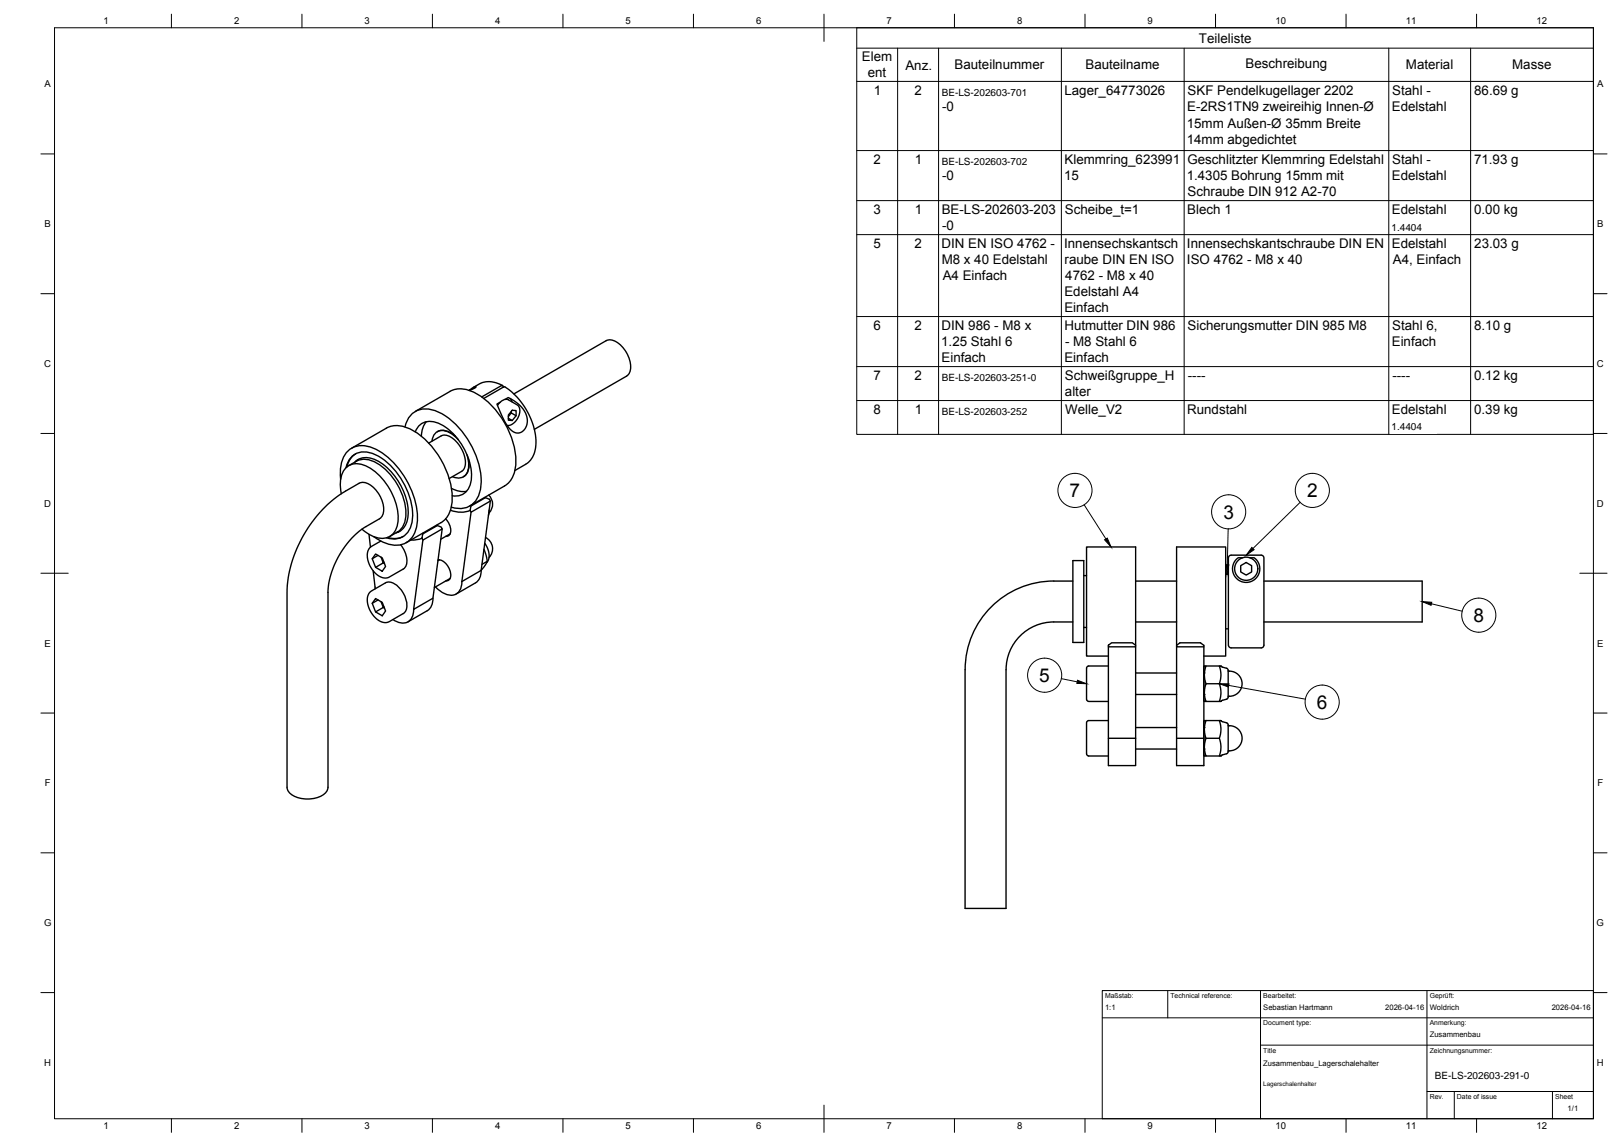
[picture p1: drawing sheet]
<svg xmlns="http://www.w3.org/2000/svg" width="594mm" height="420mm" viewBox="0 0 594 420" stroke-linecap="round" stroke-linejoin="round" font-family="sans-serif">
<!-- layer: Visible -->
<g fill="none" stroke="#000" stroke-width=".51">
<path d="M148.4 156.5a7.7 7.7 0 0 1 10.8-6 28.8 28.8 0 0 1 15.8 18.2 17.7 17.7 0 0 1-.3 14.4 7.5 7.5 0 0 1-9.3 2.8M152.2 150.9l12.7-7.4a10 10 0 0 1 10 1 30.9 30.9 0 0 1 14.1 26 9.5 9.5 0 0 1-4.1 7.6M152.2 158.3a5.9 5.9 0 0 1 8.8-3 22.7 22.7 0 0 1 11.7 20.4 5.9 5.9 0 0 1-7 6.1M156.2 154.6a8.4 8.4 0 0 0-1.8 5.4M160.3 158.3a5.6 5.6 0 0 1 6.7 1.7M171.9 143.1l1.6-1.1 .9-.3-.3 .5-2.1 1M177.3 146.1l7.4-4.3a24 24 0 0 1 10.6 13.6 14.4 14.4 0 0 1-.9 13.3l-1.4 1.3-4.3 2.5M184.2 141.4a8.7 8.7 0 0 0-8.6-.6l-2.1 1.2M184.4 142a.48 .48 0 0 0-.1-.6 .48 .48 0 0 0-.6 0l-7.2 4.1M185.1 146.4l1.2-.6a10.4 10.4 0 0 1 7 8.4 3.8 3.8 0 0 1-4.9 4.2 17 17 0 0 1-5.6-8.6l-.7-1.7 1.2-.6M186.3 146.6l3.2 1.8a4 4 0 0 1-.2 5.6l-1.7 1.6-1.7 .4M186.3 153.4l1.4 .8"/>
<path d="M186.3 146.6a3.3 3.3 0 0 0-4 2M186.9 146.1l.7 1.2M187.4 150.9v.5M187.7 150.4l1.4 .1v1.9l-1.4 1.8-1.4-.1v-1.9zM188.3 144.4l33.8-19.5a5.4 5.4 0 0 1 6.1 2.4 9.5 9.5 0 0 1 2.4 9.6l-1 1-33.8 19.5M189.1 152.4l-1.7-1-1.1 1.3M124.8 175.7a11.9 11.9 0 0 1 3.5-11 10 10 0 0 1 11.1 .9 30.7 30.7 0 0 1 13.5 26.2 8 8 0 0 1-8 8.1 14.6 14.6 0 0 1-7.9-3.2M126.8 171.5a6.9 6.9 0 0 1 10.4-5 26.3 26.3 0 0 1 13.9 24.1 6.9 6.9 0 0 1-9.5 6.6M127.8 170.7a8.4 8.4 0 0 1 6.9-2.2 20.2 20.2 0 0 1 13.1 13.9 13 13 0 0 1-.6 11.3l-1.5 1.4-2.9 1.6M128.9 164.3l12.7-7.3a10 10 0 0 1 10 1 30.9 30.9 0 0 1 14.1 26 9.5 9.5 0 0 1-4.1 7.6M130.1 169.4a6.8 6.8 0 0 1 8.7-.2 23.4 23.4 0 0 1 10.7 20 6.4 6.4 0 0 1-4.4 6.1M130.3 166.4a7.6 7.6 0 0 0-3.2 4.8"/>
<path d="M131.3 168.4l-1 .9M157.1 162.5l4.6-2.7a5 5 0 0 1 5.5 2.1 10.4 10.4 0 0 1 3 9.7l-1 1.2-4.6 2.7M165.4 179a8.4 8.4 0 0 0 5.6 1.1M167.9 161.2a7.2 7.2 0 0 0-7.4-3l-1.5 1.3-.7 2.3M171.1 166.7a7.2 7.2 0 0 1-1.1 8l-1.9 .6-2.3-.5M171.7 168.2a5.6 5.6 0 0 1-1.9 6.6M184.9 178.2l-12.7 7.3M119.1 185.9l5.3-4.4 7.2-4.3a5.4 5.4 0 0 1 6.1 2.4 9.5 9.5 0 0 1 2.4 9.6l-1 1-5 2.9a31.6 31.6 0 0 0-13.9 24.1v71.4a5.4 5.4 0 0 1-5.1 4.1 9.5 9.5 0 0 1-9.5-2.7l-.4-1.4v-71.4a46.7 46.7 0 0 1 13.9-31.3zM125.1 181a10 10 0 0 1 2.2-9.9 7.5 7.5 0 0 1 8.8 .8 23.1 23.1 0 0 1 9.8 19.2 6 6 0 0 1-8.6 5.8l-2.3-1.2-2.4-1.7M135.2 195.9l.6 4.7M139.6 198.4l-3.4 1.9a5.2 5.2 0 0 0-.9 6.6 7.1 7.1 0 0 0 6.5 5l6-3.3a5 5 0 0 0 .6-6.3l-1.5-2.6M146.5 194.8l-1.2 .5"/>
<path d="M147.8 196.7a7.8 7.8 0 0 1-5.8 .4M154.7 197.3l-2.3 .6-1.8 .1M154.8 195.5l.1 .3M154.9 195.8l5.4-3.1 1.4 .6 .4 .6-7.1 4.1-.4-.7zM159.9 192.6l.4 .1M161.6 191.6l-12.7 7.4M162.1 193.9l-3.4 25.4-7.1 4.1 3.4-25.4M163.3 190.2a5.2 5.2 0 0 1 1.4 5.9l-1.3 .5M165 195.7l-3.5 2M165.1 187.1a9.8 9.8 0 0 0 7.2 0M172.5 185.3l-.2 1.8M172.6 187.8l-3.3 25.4 7-4.1"/>
<path d="M177.5 182.4l1.9 .6 .3 .7-3.4 25.4M177.7 199.2a6 6 0 0 1 .7 7.1M177.9 182.5l-5.3 3M177.9 197.1a4.6 4.6 0 0 1 1.3 7.3M179.1 181.5a4.6 4.6 0 0 1 .1 6.6M179.3 187.1l-.3 1.8M179.7 183.7l-7.1 4.1-.3-.7M135.5 217.2l5.8-3.5a4.7 4.7 0 0 1 5.3 2.1 8.2 8.2 0 0 1 2.1 8.3l-.9 .9-5.1 2.9a5.2 5.2 0 0 1-6.2-2.6 7.1 7.1 0 0 1-1-8.1zM136.8 209.3l.7 6.6M137.6 203.1l2.5 1.4 1.2 3.2-1.2 1.7-2.5-1.4-1.2-3.1zM137.6 219.4l2.5 1.5 1.2 3.1-1.2 1.8-2.5-1.5-1.2-3.1zM138.5 203.6l-2.1 1.3"/>
<path d="M138.5 220l-2.1 1.2M139.7 204.3l.8 2.1-2.9 1.6M140.7 206.1l-.2 .3 .4 .2M158.7 219.3a5 5 0 0 1-2.1 4.6l-7.1 4.1M160.6 205.3a5.5 5.5 0 0 1 4.3 6.9 1.51 1.51 0 0 1-1.5 .8M161 205.3l-.5 .3M165 212.1l-5.8 3.3M169.3 213.2a4.2 4.2 0 0 1-5.2 4.9l-2.3-1.1-2.2-1.8M176.3 209.1a5 5 0 0 1-2 4.6l-7.1 4.1M177.4 201.4l.5 1.5a4.6 4.6 0 0 1 .3 3.6l-1.9 2.6M178.6 205.8l-2 1.1M393.2 213a41.9 41.9 0 0 0-18.1 2 32.5 32.5 0 0 0-21.4 30.5"/>
<path d="M393.2 205.5h4v30h-4zM397.2 211h1M416.2 213h15M449.2 210.5h1M450.5 203.8l.6-.3h11.2l.7 .5 .2 25a30.7 30.7 0 0 1-.3 8.2l-.7 .3h-11a1.91 1.91 0 0 1-1-2.4v-30.6zM454.7 207.4l2-1.2 2 1.2v2.3l-2 1.1-2-1.1zM455.4 204.5h-1.6l-1 1-.8 1.4-.3 2.1 .5 1.8 1.3 1.5 1.5 1 1.3 .2 2-.2 1.5-.9 1.3-1.4 .5-1.7v-1.8l-.9-1.9-1.1-1.1h-1.6M463.2 213h58v15h-58M139.7 220.6l.8 2.1-2.9 1.6M140.7 222.4l-.2 .3 .4 .3M151.6 223.4a4.3 4.3 0 0 1-2 4.5 4.3 4.3 0 0 1-4.9-.3l-.7-.5M393.2 228a33.2 33.2 0 0 0-11.9 .7 17.6 17.6 0 0 0-12.6 16.8v87.6h-15v-87.6"/>
<path d="M397.2 230h1M406.2 236.6l1.2-.9h7.6l1.2 .9v.6h-10zM406.2 237.2v33.5h10v-33.5M416.2 236.6v-36.1h-18v40h8M416.2 228h15M431.2 236.6v-36.1h18v40h-8M431.2 236.6l1.2-.9h7.6l1.2 .9v44.1h-10v-43.5M431.2 236.6v.6h10M449.2 230.5h1M406.2 244.2h-7.2a1.73 1.73 0 0 0-.8 2.2v9.3a1.14 1.14 0 0 0 .8 1.5h7.2M416.2 246.7h15M416.2 254.6h15"/>
<path d="M442 250.7l-.6-3.1 .6-3.4h-.6l-.2 .3v12.4l.2 .3h.6M442 244.2h4.9M446.9 250.7l.6 3-.6 3.5h.6l.5-.4M446.9 250.7h-4.9l-.6 3 .6 3.5h4.9M447.5 244.2h-.6l.6 3-.6 3.5M447.5 244.2h.1M447.5 244.2l.5 .4M448 244.6l1.5 .4 .6 .5v10.1M450.1 255.6l-.3 .6-1.8 .6M450.1 246.1a4.6 4.6 0 0 1 5.1 4.6 4.6 4.6 0 0 1-5.1 4.6M406.2 264.2h-7.2a1.73 1.73 0 0 0-.8 2.2v9.3a1.14 1.14 0 0 0 .8 1.5h7.2M406.2 270.7v10h10v-10"/>
<path d="M416.2 266.7h15M416.2 274.6h15M431.2 270.7h10M442 270.7l-.6-3.1 .6-3.4h-.6l-.2 .3v12.4l.2 .3h.6M442 264.2h4.9M446.9 270.7l.6 3-.6 3.5h.6M446.9 270.7h-4.9l-.6 3 .6 3.5h4.9M447.5 277.1v.1M448 264.6l1.8 .5 .3 .7v10l-.6 .5-1.5 .5M448 276.8l-.5 .3M448 264.6l-.5-.4h-.6l.6 3.1-.6 3.4M450.1 266.1a4.6 4.6 0 0 1 5.1 4.6 4.6 4.6 0 0 1-5.1 4.6"/>
<circle cx="456.7" cy="208.5" r="4.2"/>
</g>
<g fill="#000">
<circle cx="441.2" cy="246.7" r=".25"/>
<circle cx="441.2" cy="254.6" r=".25"/>
<circle cx="441.2" cy="266.7" r=".25"/>
<circle cx="441.2" cy="274.6" r=".25"/>
</g>
<!-- layer: TITLEBLOCK -->
<path d="M404 363.2h180v47h-180zM404 373.2h180M428 363.2v10M462 363.2v47M523 363.2v47M462 383.2h122M523 400.2h61M533 400.2v10M569 400.2v10" fill="none" stroke="#000" stroke-width=".37"/>
<!-- layer: BORDER -->
<g fill="none" stroke="#000" stroke-width=".37">
<path d="M20 10.2h564v400h-564zM62.8 5.2v5M110.7 5.2v5M158.5 5.2v5M206.3 5.2v5M254.1 5.2v5M302 5.2v10M349.8 5.2v5M397.6 5.2v5M445.5 5.2v5M493.3 5.2v5M541.1 5.2v5"/>
<path d="M15 56.4h5M584 56.4h5M15 107.7h5M584 107.7h5M15 158.9h5M584 158.9h5M15 210.2h10M579 210.2h10M15 261.4h5M584 261.4h5M15 312.7h5M584 312.7h5"/>
<path d="M15 363.9h5M584 363.9h5M62.8 410.2v5M110.7 410.2v5M158.5 410.2v5M206.3 410.2v5M254.1 410.2v5M302 405.2v10M349.8 410.2v5M397.6 410.2v5M445.5 410.2v5M493.3 410.2v5"/>
<path d="M541.1 410.2v5"/>
</g>
<!-- layer: Parts Lists -->
<g fill="none" stroke="#000" stroke-width=".37">
<path d="M314 10.2h270v149.1h-270zM314 17.7h270M329 17.7v141.6M344 17.7v141.6M389 17.7v141.6M434 17.7v141.6M509 17.7v141.6M539 17.7v141.6M314 29.8h270M314 55.2h270M314 73.6h270M314 86h270"/>
<path d="M314 116.1h270M314 134.4h270M314 146.9h270"/>
</g>
<!-- layer: Balloons -->
<g fill="none" stroke="#000" stroke-width=".37">
<circle cx="394" cy="179.8" r="6.3"/>
<circle cx="481" cy="179.8" r="6.3"/>
<circle cx="450.3" cy="187.7" r="6.3"/>
<circle cx="542" cy="225.5" r="6.3"/>
<circle cx="382.9" cy="247.6" r="6.3"/>
<circle cx="484.6" cy="257.4" r="6.3"/>
</g>
<!-- layer: 0 -->
<path d="M404.8 197.9l1-.6 1.4 3.3zM449.2 207l1.2 .1-.7 3.4zM458.8 200.7l.8 .8-2.9 2.1zM521.2 220.6l3.5 .2-.2 1.1zM394.9 249.4l3.3 1.3-3.5-.2zM446.9 250.7h3.5l-.2 1.2z" fill="#000" stroke="#000" stroke-width=".37"/>
<path d="M397.3 185.1l8 12.5M450.1 193.9l-.3 13.2M476.5 184.2l-17.3 16.9M524.6 221.4l11.3 2.7M389 248.8l5.8 1.2M450.3 251.3l28.1 5" fill="none" stroke="#000" stroke-width=".37"/>
<g fill="#fff">
<path d="M462.6 395.8h24.6v4.2h-24.6z" fill-rule="evenodd"/>
<path d="M509.6 80.5h17v5.3h-17z" fill-rule="evenodd"/>
<path d="M509.6 153.8h17v5.3h-17z" fill-rule="evenodd"/>
<path d="M344.8 148h42.5v5.3h-42.5z" fill-rule="evenodd"/>
<path d="M344.8 135.6h41.4v5.3h-41.4z" fill-rule="evenodd"/>
</g>
<g fill="#fff" stroke="#fff" stroke-width=".37">
<path d="M525.8 391.6h46.2v4.9h-46.2z"/>
<path d="M345.1 148.1h41.9v4.9h-41.9z"/>
<path d="M345.1 135.7h40.8v4.9h-40.8z"/>
<path d="M345.1 31.1h41.9v4.9h-41.9z"/>
<path d="M345.1 56.5h41.9v4.9h-41.9z"/>
<path d="M463 396h20.9v2.8h-20.9z"/>
<path d="M509.9 80.6h16.4v4.9h-16.4z"/>
<path d="M509.9 153.9h16.4v4.9h-16.4z"/>
</g>
<g font-size="7">
<text x="392" y="182.3">7</text>
<text x="479.1" y="182.3">2</text>
<text x="448.4" y="190.1">3</text>
<text x="540" y="228">8</text>
<text x="380.9" y="250">5</text>
<text x="482.6" y="259.9">6</text>
</g>
<g font-size="4.9">
<text x="439.4" y="15.6">Teileliste</text>
<text x="315.9" y="22.5">Elem</text>
<text x="318" y="28.4">ent</text>
<text x="331.8" y="25.5">Anz.</text>
<text x="349.8" y="25.5">Bauteilnummer</text>
<text x="397.8" y="25.5">Bauteilname</text>
<text x="456.5" y="25">Beschreibung</text>
<text x="515.3" y="25.5">Material</text>
<text x="554.2" y="25.5">Masse</text>
<text x="320.3" y="34.8">1</text>
<text x="335.2" y="34.8">2</text>
<text x="390.1" y="34.8">Lager_64773026</text>
<text x="435.3" y="34.9">SKF Pendelkugellager 2202</text>
<text x="510.2" y="34.9">Stahl -</text>
<text x="540.3" y="34.8">86.69 g</text>
<text x="345.3" y="40.7">-0</text>
<text x="435.1" y="40.9">E-2RS1TN9 zweireihig Innen-Ø</text>
<text x="510.1" y="40.7">Edelstahl</text>
<text x="434.9" y="46.8">15mm Außen-Ø 35mm Breite</text>
<text x="434.9" y="52.7">14mm abgedichtet</text>
<text x="320.2" y="60.1">2</text>
<text x="335.3" y="60.1">1</text>
<text x="390.1" y="60.2">Klemmring_623991</text>
<text x="435.2" y="60.3">Geschlitzter Klemmring Edelstahl</text>
<text x="510.2" y="60.3">Stahl -</text>
<text x="540.2" y="60.2">71.93 g</text>
<text x="345.3" y="66.1">-0</text>
<text x="390" y="66.1">15</text>
<text x="434.9" y="66.1">1.4305 Bohrung 15mm mit</text>
<text x="435.3" y="72">Schraube DIN 912 A2-70</text>
<text x="510.1" y="66.1">Edelstahl</text>
<text x="320.1" y="78.5">3</text>
<text x="335.3" y="78.5">1</text>
<text x="345.1" y="78.6">BE-LS-202603-203</text>
<text x="390.2" y="78.6">Scheibe_t=1</text>
<text x="435.1" y="78.6">Blech 1</text>
<text x="510.1" y="78.5">Edelstahl</text>
<text x="540.3" y="78.6">0.00 kg</text>
<text x="345.3" y="84.5">-0</text>
<text x="320.1" y="90.9">5</text>
<text x="335.2" y="90.9">2</text>
<text x="345.1" y="91.1">DIN EN ISO 4762 -</text>
<text x="390" y="91">Innensechskantsch</text>
<text x="435" y="91">Innensechskantschraube DIN EN</text>
<text x="510.1" y="91">Edelstahl</text>
<text x="540.3" y="91">23.03 g</text>
<text x="345.1" y="96.9">M8 x 40 Edelstahl</text>
<text x="390.2" y="96.9">raube DIN EN ISO</text>
<text x="435" y="96.9">ISO 4762 - M8 x 40</text>
<text x="510.5" y="96.9">A4, Einfach</text>
<text x="345.5" y="102.8">A4 Einfach</text>
<text x="390.4" y="102.8">4762 - M8 x 40</text>
<text x="390.1" y="108.6">Edelstahl A4</text>
<text x="390.1" y="114.5">Einfach</text>
<text x="320.1" y="121">6</text>
<text x="335.2" y="121">2</text>
<text x="345.1" y="121.1">DIN 986 - M8 x</text>
<text x="390.1" y="121.1">Hutmutter DIN 986</text>
<text x="435.3" y="121.1">Sicherungsmutter DIN 985 M8</text>
<text x="510.2" y="121.1">Stahl 6,</text>
<text x="540.3" y="121.1">8.10 g</text>
<text x="345" y="127">1.25 Stahl 6</text>
<text x="390.3" y="127">- M8 Stahl 6</text>
<text x="510.1" y="127">Einfach</text>
<text x="345.1" y="132.8">Einfach</text>
<text x="390.1" y="132.8">Einfach</text>
<text x="320.1" y="139.3">7</text>
<text x="335.2" y="139.3">2</text>
<text x="390.2" y="139.5">Schweißgruppe_H</text>
<text x="435.3" y="139.4">----</text>
<text x="510.3" y="139.4">----</text>
<text x="540.3" y="139.4">0.12 kg</text>
<text x="390.3" y="145.3">alter</text>
<text x="320.1" y="151.8">8</text>
<text x="335.3" y="151.8">1</text>
<text x="390.4" y="151.9">Welle_V2</text>
<text x="435.1" y="151.8">Rundstahl</text>
<text x="510.1" y="151.8">Edelstahl</text>
<text x="540.3" y="151.9">0.39 kg</text>
</g>
<g font-size="3.7">
<text x="345.1" y="35">BE-LS-202603-701</text>
<text x="345.1" y="60.4">BE-LS-202603-702</text>
<text x="509.9" y="84.5">1.4404</text>
<text x="345.1" y="139.6">BE-LS-202603-251-0</text>
<text x="345.1" y="152">BE-LS-202603-252</text>
<text x="509.9" y="157.8">1.4404</text>
<text x="525.8" y="395.5">BE-LS-202603-291-0</text>
</g>
<g font-size="3.5">
<text x="37.9" y="8.9">1</text>
<text x="85.8" y="8.9">2</text>
<text x="133.6" y="8.9">3</text>
<text x="181.4" y="8.9">4</text>
<text x="229.3" y="8.9">5</text>
<text x="277.1" y="8.9">6</text>
<text x="324.9" y="8.9">7</text>
<text x="372.7" y="8.9">8</text>
<text x="420.6" y="8.9">9</text>
<text x="467.4" y="8.9">10</text>
<text x="515.3" y="8.9">11</text>
<text x="563.1" y="8.9">12</text>
<text x="16.3" y="32">A</text>
<text x="585.3" y="32">A</text>
<text x="16.3" y="83.3">B</text>
<text x="585.3" y="83.3">B</text>
<text x="16.2" y="134.6">C</text>
<text x="585.2" y="134.6">C</text>
<text x="16.2" y="185.8">D</text>
<text x="585.2" y="185.8">D</text>
<text x="16.3" y="237">E</text>
<text x="585.3" y="237">E</text>
<text x="16.4" y="288.3">F</text>
<text x="585.4" y="288.3">F</text>
<text x="16.1" y="339.6">G</text>
<text x="585.1" y="339.6">G</text>
<text x="16.2" y="390.8">H</text>
<text x="585.2" y="390.8">H</text>
<text x="37.9" y="413.9">1</text>
<text x="85.8" y="413.9">2</text>
<text x="133.6" y="413.9">3</text>
<text x="181.4" y="413.9">4</text>
<text x="229.3" y="413.9">5</text>
<text x="277.1" y="413.9">6</text>
<text x="324.9" y="413.9">7</text>
<text x="372.7" y="413.9">8</text>
<text x="420.6" y="413.9">9</text>
<text x="467.4" y="413.9">10</text>
<text x="515.3" y="413.9">11</text>
<text x="563.1" y="413.9">12</text>
</g>
<g font-size="2.8">
<text x="405" y="370.2">1:1</text>
<text x="463" y="370.2">Sebastian Hartmann</text>
<text x="507.7" y="370.2">2026-04-16</text>
<text x="524" y="370.2">Woldrich</text>
<text x="568.7" y="370.2">2026-04-16</text>
<text x="524" y="380.2">Zusammenbau</text>
<text x="463" y="390.7">Zusammenbau_Lagerschalehalter</text>
<text x="574.5" y="407.3">1/1</text>
</g>
<g font-size="2.5">
<text x="405" y="366">Maßstab:</text>
<text x="429" y="366">Technical reference:</text>
<text x="463" y="366">Bearbeitet:</text>
<text x="524" y="366">Geprüft:</text>
<text x="463" y="376">Document type:</text>
<text x="524" y="376">Anmerkung:</text>
<text x="463" y="386">Title</text>
<text x="524" y="386">Zeichnungsnummer:</text>
<text x="524" y="403">Rev.</text>
<text x="534" y="403">Date of issue</text>
<text x="570" y="403">Sheet</text>
</g>
<text font-size="2.3" x="463" y="398.2">Lagerschalenhalter</text>
</svg>
